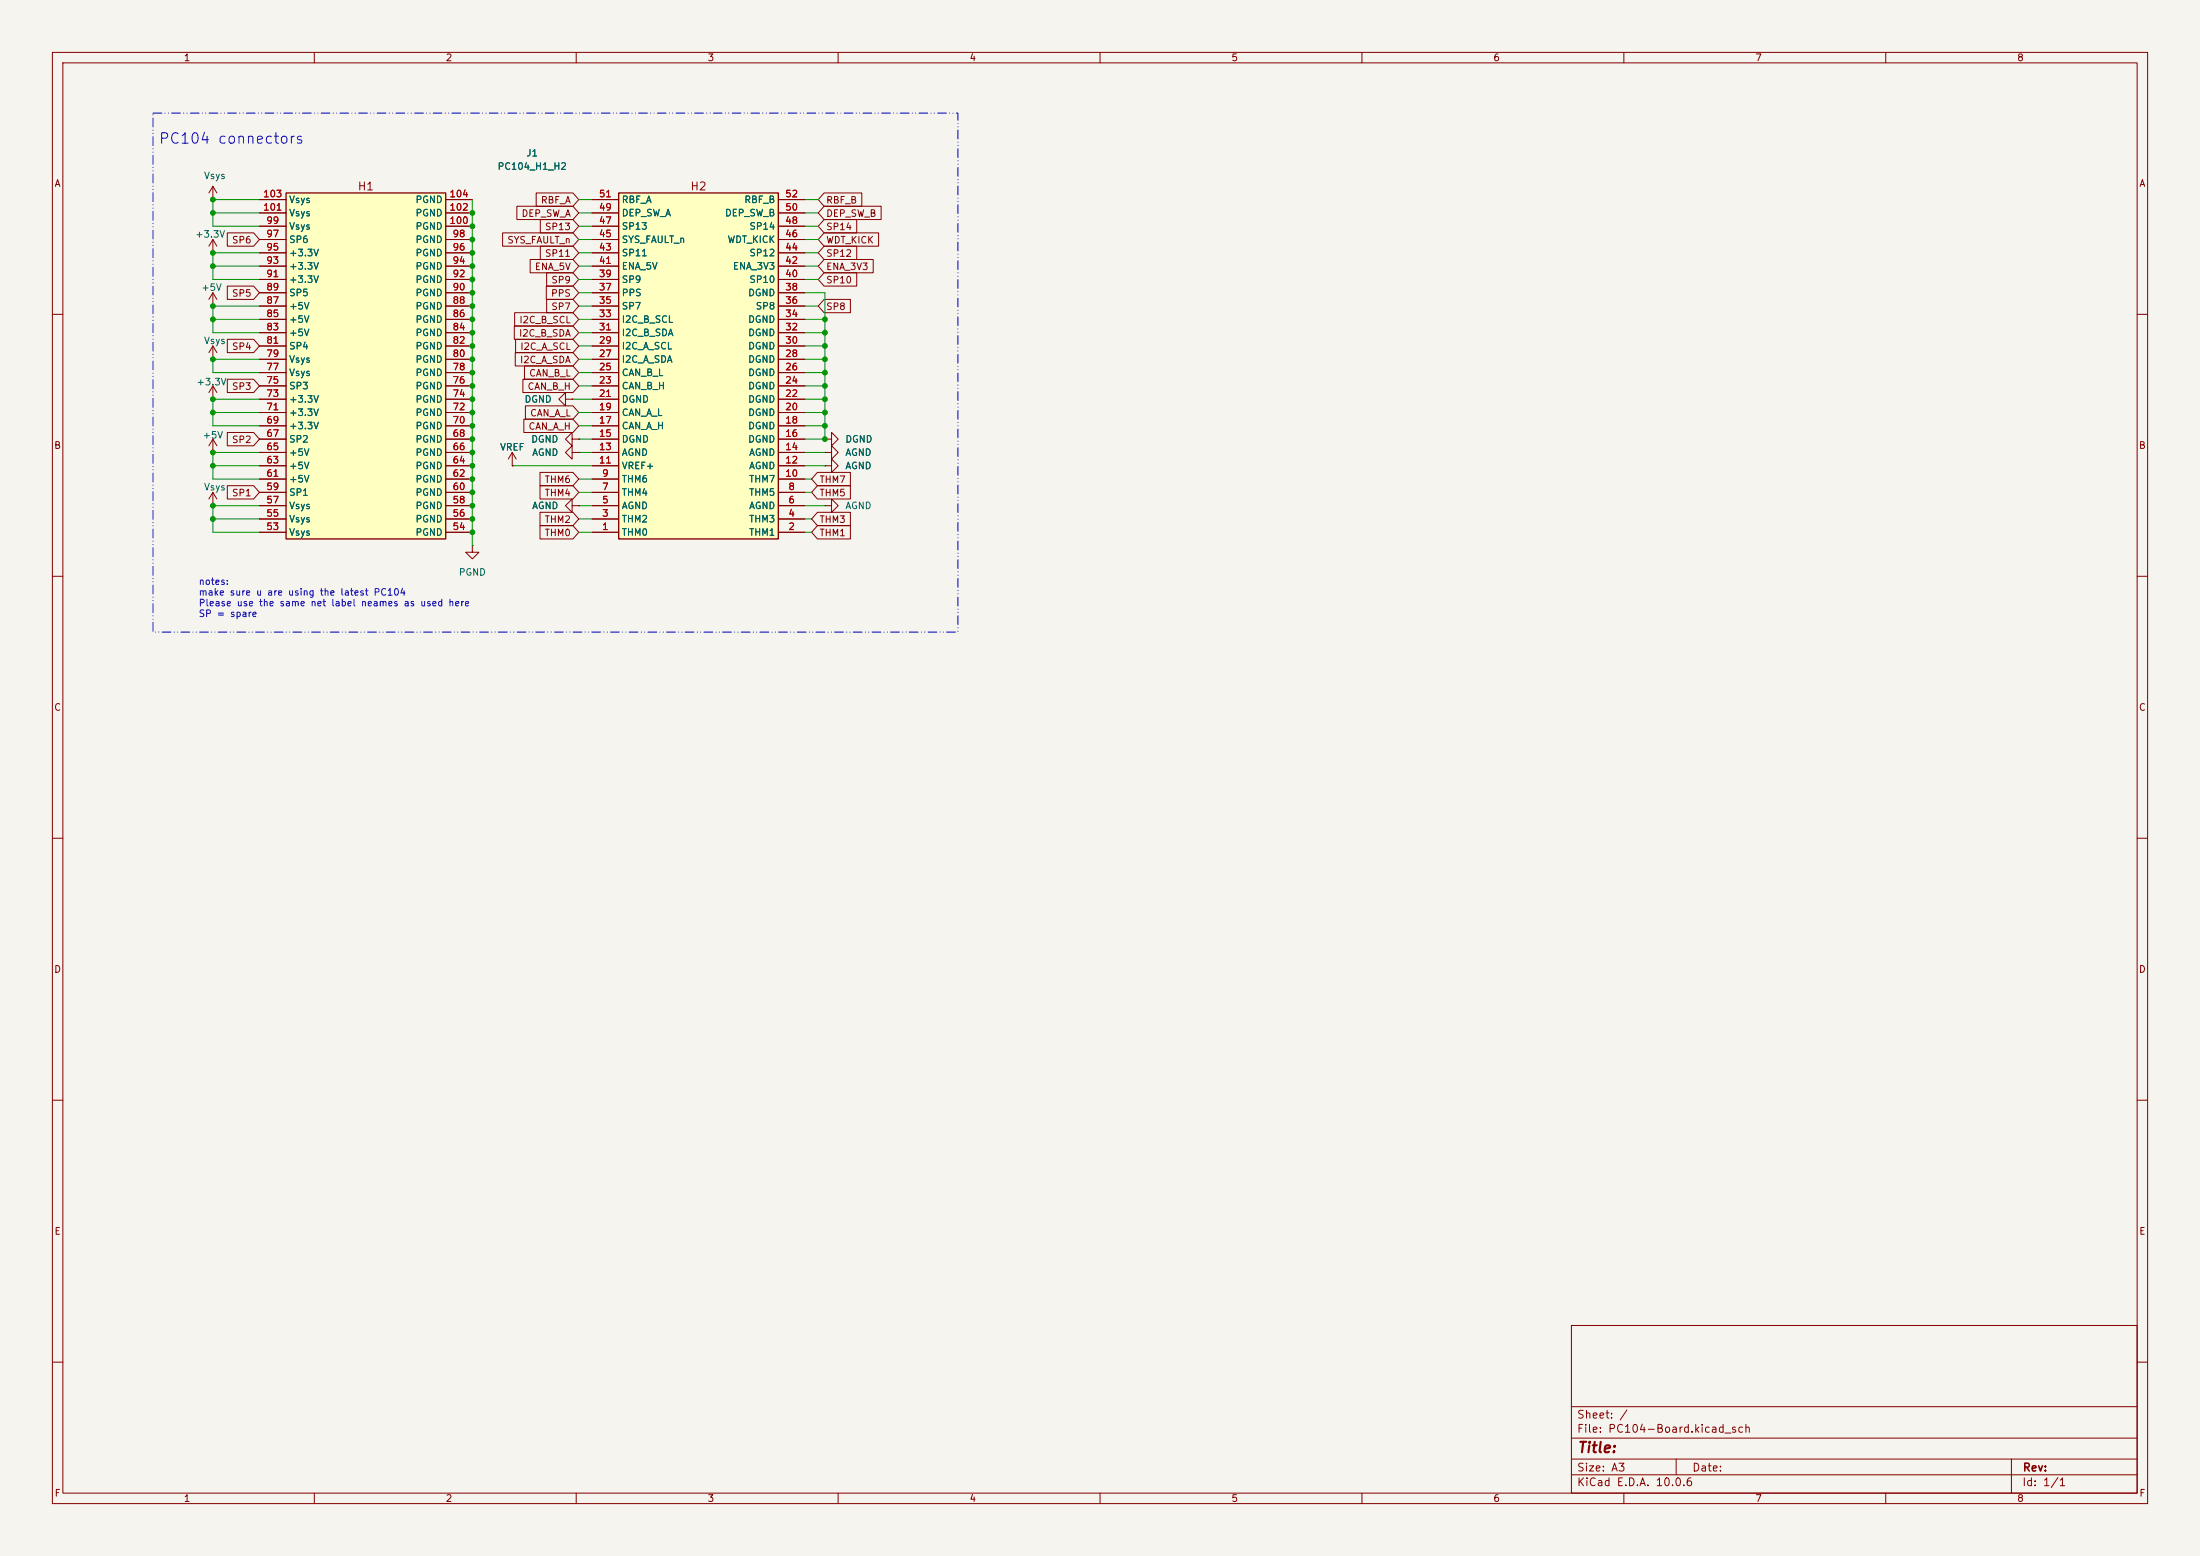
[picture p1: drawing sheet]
<svg xmlns="http://www.w3.org/2000/svg" width="420mm" height="297mm" viewBox="0 0 420 297" stroke-linecap="round" stroke-linejoin="round" font-family="sans-serif">
<path d="M0 0h420v297h-420z" fill="#f5f4ef" stroke="#f5f4ef" stroke-width=".19"/>
<g fill="none" stroke="#840000" stroke-width=".19">
<path d="M10 10h400v277h-400zM12 12h396v273h-396zM60 10v2M110 10v2M160 10v2M210 10v2M260 10v2M310 10v2M360 10v2M40.6 38.1h.1M40.6 35.6l-.7 1.2M40.6 35.6l.8 1.2"/>
<path d="M40.6 35.6v2.5M40.6 58.4h.1M40.6 45.7v2.6M40.6 55.9v2.5M40.6 45.7l-.7 1.3M40.6 45.7l.8 1.3M40.6 55.9l-.7 1.3M40.6 55.9l.8 1.3M10 60h2M40.6 68.6h.1M40.6 66v2.6M40.6 73.7v2.5"/>
<path d="M40.6 73.7l-.7 1.2M40.6 73.7l.8 1.2M40.6 66l-.7 1.3M40.6 66l.8 1.3M107.9 76.2v-1.3l-1.2 1.3 1.2 1.3v-1.3h1.3M109.2 76.2h.1M408 60h2M40.6 96.5h.1M40.6 86.4h.1M40.6 83.8v2.6M40.6 94v2.5M40.6 94l-.7 1.3"/>
<path d="M40.6 94l.8 1.3M40.6 83.8l-.7 1.3M40.6 83.8l.8 1.3M97.8 88.9h.1M97.8 86.4l-.8 1.2M97.8 86.4l.8 1.2M97.8 86.4v2.5M109.2 83.8v-1.2l-1.3 1.2 1.3 1.3v-1.3h1.3M109.2 96.5v-1.2l-1.3 1.2 1.3 1.3v-1.3h1.3M109.2 86.4v-1.3l-1.3 1.3 1.3 1.2v-1.2h1.3M110.5 83.8h.1M110.5 96.5h.1"/>
<path d="M110.5 86.4h.1M157.5 83.8h1.2v-1.2l1.3 1.2-1.3 1.3v-1.3M157.5 83.8h.1M157.5 86.4h1.2v-1.3l1.3 1.3-1.3 1.2v-1.2M157.5 86.4h.1M157.5 88.9h1.2v-1.3l1.3 1.3-1.3 1.3v-1.3M157.5 88.9h.1M157.5 96.5h1.2v-1.2l1.3 1.2-1.3 1.3v-1.3M157.5 96.5h.1M10 110h2M90.2 104.1v1.3h1.2l-1.2 1.3-1.3-1.3h1.3M90.2 104.1h.1"/>
<path d="M408 110h2M10 160h2M408 160h2M10 210h2M408 210h2M300 253h108v32h-108zM10 260h2M300 278.5h108M300 274.5h108M300 268.5h108M320 278.5v3M384 278.5v6.5"/>
<path d="M408 260h2M60 285v2M110 285v2M160 285v2M210 285v2M260 285v2M300 281.5h108M310 285v2M360 285v2"/>
</g>
<g fill="#ffffc2">
<path d="M54.6 36.8h30.5v66.1h-30.5z"/>
<path d="M118.1 36.8h30.5v66.1h-30.5z"/>
</g>
<path d="M54.6 36.8h30.5v66.1h-30.5zM118.1 36.8h30.5v66.1h-30.5z" fill="none" stroke="#840000" stroke-width=".25"/>
<g fill="none" stroke="#840000" stroke-width=".19">
<path d="M49.5 38.1h5.1M85.1 38.1h5.1M98.7 39.4h10.7l1.1 1.2-1.1 1.3h-10.7zM102.4 36.8h7l1.1 1.3-1.1 1.3h-7zM113 38.1h5.1M148.6 38.1h5.1M157.3 36.8h7.2v2.6h-7.2l-1.1-1.3zM157.3 39.4h10.9v2.5h-10.9l-1.1-1.3zM43.4 44.4h5l1.1 1.3-1.1 1.3h-5zM43.4 54.6h5l1.1 1.3-1.1 1.3h-5zM49.5 58.4h5.1M49.5 55.9h5.1"/>
<path d="M49.5 53.3h5.1M49.5 50.8h5.1M49.5 48.3h5.1M49.5 45.7h5.1M49.5 43.2h5.1M49.5 40.6h5.1M85.1 58.4h5.1M85.1 55.9h5.1M85.1 53.3h5.1M85.1 50.8h5.1M85.1 48.3h5.1M85.1 45.7h5.1"/>
<path d="M85.1 43.2h5.1M85.1 40.6h5.1M95.9 44.4h13.5l1.1 1.3-1.1 1.3h-13.5zM98.2 59.7h11.2l1.1 1.3-1.1 1.2h-11.2zM101.2 49.5h8.2l1.1 1.3-1.1 1.3h-8.2zM103.1 41.9h6.3l1.1 1.3-1.1 1.3h-6.3zM103.1 47h6.3l1.1 1.3-1.1 1.2h-6.3zM104.3 54.6h5.1l1.1 1.3-1.1 1.3h-5.1zM104.4 57.1h5l1.1 1.3-1.1 1.3h-5zM104.4 52.1h5l1.1 1.2-1.1 1.3h-5zM113 58.4h5.1M113 55.9h5.1"/>
<path d="M113 53.3h5.1M113 50.8h5.1M113 48.3h5.1M113 45.7h5.1M113 43.2h5.1M113 40.6h5.1M148.6 58.4h5.1M148.6 55.9h5.1M148.6 53.3h5.1M148.6 50.8h5.1M148.6 48.3h5.1M148.6 45.7h5.1"/>
<path d="M148.6 43.2h5.1M148.6 40.6h5.1M157.3 44.4h10.4v2.6h-10.4l-1.1-1.3zM157.3 49.5h9.4v2.6h-9.4l-1.1-1.3zM157.3 57.1h5v2.6h-5l-1.1-1.3zM157.3 52.1h6.3v2.5h-6.3l-1.1-1.3zM157.3 47h6.3v2.5h-6.3l-1.1-1.2zM157.3 41.9h6.3v2.6h-6.3l-1.1-1.3zM43.4 64.8h5l1.1 1.2-1.1 1.3h-5zM43.4 72.4h5l1.1 1.3-1.1 1.2h-5zM49.5 78.7h5.1M49.5 76.2h5.1"/>
<path d="M49.5 73.7h5.1M49.5 71.1h5.1M49.5 68.6h5.1M49.5 66h5.1M49.5 63.5h5.1M49.5 61h5.1M85.1 78.7h5.1M85.1 76.2h5.1M85.1 73.7h5.1M85.1 71.1h5.1M85.1 68.6h5.1M85.1 66h5.1"/>
<path d="M85.1 63.5h5.1M85.1 61h5.1M98.2 62.2h11.2l1.1 1.3-1.1 1.3h-11.2zM98.4 67.3h11l1.1 1.3-1.1 1.3h-11zM98.4 64.8h11l1.1 1.2-1.1 1.3h-11zM99.8 72.4h9.6l1.1 1.3-1.1 1.2h-9.6zM100.1 69.8h9.3l1.1 1.3-1.1 1.3h-9.3zM100.3 77.5h9.1l1.1 1.2-1.1 1.3h-9.1zM109.2 76.2h.1M113 78.7h5.1M113 76.2h5.1M113 73.7h5.1"/>
<path d="M113 71.1h5.1M113 68.6h5.1M113 66h5.1M113 63.5h5.1M113 61h5.1M148.6 78.7h5.1M148.6 76.2h5.1M148.6 73.7h5.1M148.6 71.1h5.1M148.6 68.6h5.1M148.6 66h5.1M148.6 63.5h5.1"/>
<path d="M148.6 61h5.1M43.4 82.5h5l1.1 1.3-1.1 1.3h-5zM43.4 92.7h5l1.1 1.3-1.1 1.3h-5zM49.5 99.1h5.1M49.5 96.5h5.1M49.5 94h5.1M49.5 91.4h5.1M49.5 88.9h5.1M49.5 86.4h5.1M49.5 83.8h5.1M49.5 81.3h5.1M85.1 99.1h5.1"/>
<path d="M85.1 96.5h5.1M85.1 94h5.1M85.1 91.4h5.1M85.1 88.9h5.1M85.1 86.4h5.1M85.1 83.8h5.1M85.1 81.3h5.1M97.8 88.9h.1M100 80h9.4l1.1 1.3-1.1 1.3h-9.4zM103.1 97.8h6.3l1.1 1.3-1.1 1.2h-6.3zM103.1 92.7h6.3l1.1 1.3-1.1 1.3h-6.3zM103.1 90.2h6.3l1.1 1.2-1.1 1.3h-6.3z"/>
<path d="M110.5 86.4h.1M110.5 96.5h.1M110.5 83.8h.1M113 99.1h5.1M113 96.5h5.1M113 94h5.1M113 91.4h5.1M113 88.9h5.1M113 86.4h5.1M113 83.8h5.1M113 81.3h5.1M148.6 99.1h5.1"/>
<path d="M148.6 96.5h5.1M148.6 94h5.1M148.6 91.4h5.1M148.6 88.9h5.1M148.6 86.4h5.1M148.6 83.8h5.1M148.6 81.3h5.1M156.1 90.2h6.2v2.5h-6.2l-1.2-1.3zM156.1 92.7h6.2v2.6h-6.2l-1.2-1.3zM156.1 97.8h6.2v2.5h-6.2l-1.2-1.2zM157.5 83.8h.1M157.5 86.4h.1"/>
<path d="M157.5 88.9h.1M49.5 101.6h5.1M85.1 101.6h5.1M103.1 100.3h6.3l1.1 1.3-1.1 1.3h-6.3zM113 101.6h5.1M148.6 101.6h5.1M156.1 100.3h6.2v2.6h-6.2l-1.2-1.3z"/>
</g>
<g fill="none" stroke="#009600" stroke-width=".19">
<path d="M49.5 38.1h-8.9v5.1h8.9M90.2 38.1v66M110.5 38.1h2.5M153.7 38.1h2.5M40.6 40.6h8.9M40.6 50.8h8.9M49.5 48.3h-8.9v5h8.9M49.5 58.4h-8.9v5.1h8.9M110.5 40.6h2.5M110.5 48.3h2.5M110.5 53.3h2.5M110.5 58.4h2.5"/>
<path d="M110.5 50.8h2.5M110.5 43.2h2.5M110.5 55.9h2.5M110.5 45.7h2.5M153.7 40.6h2.5M153.7 55.9h3.8v27.9h-3.8M153.7 48.3h2.5M153.7 53.3h2.5M153.7 58.4h2.5M153.7 50.8h2.5M153.7 43.2h2.5M153.7 45.7h2.5"/>
<path d="M40.6 61h8.9M40.6 78.7h8.9M49.5 68.6h-8.9v2.5h8.9M49.5 76.2h-8.9v5.1h8.9M109.2 76.2h3.8M110.5 71.1h2.5M110.5 63.5h2.5M110.5 68.6h2.5M110.5 61h2.5M110.5 78.7h2.5M110.5 73.7h2.5M110.5 66h2.5"/>
<path d="M153.7 71.1h3.8M153.7 63.5h3.8M153.7 68.6h3.8M153.7 76.2h3.8M153.7 61h3.8M153.7 78.7h3.8M153.7 73.7h3.8M153.7 66h3.8M40.6 88.9h8.9M40.6 99.1h8.9M49.5 86.4h-8.9v5h8.9M49.5 96.5h-8.9v5.1h8.9"/>
<path d="M97.8 88.9h15.2M110.5 96.5h2.5M110.5 94h2.5M110.5 91.4h2.5M110.5 83.8h2.5M110.5 81.3h2.5M110.5 86.4h2.5M110.5 99.1h2.5M153.7 96.5h3.8M153.7 94h1.2M153.7 91.4h1.2M153.7 88.9h3.8"/>
<path d="M153.7 81.3h3.8M153.7 86.4h3.8M153.7 99.1h1.2M110.5 101.6h2.5M153.7 101.6h1.2"/>
</g>
<path d="M29.2 21.6h153.7v99.1h-153.7z" fill="none" stroke="#0000c2" stroke-width=".19" stroke-dasharray="1.7 .6 0 .6 0 .6"/>
<g fill="#009600" stroke="#009600" stroke-width=".19">
<circle cx="40.6" cy="96.5" r=".46"/>
<circle cx="90.2" cy="86.4" r=".46"/>
<circle cx="40.6" cy="86.4" r=".46"/>
<circle cx="40.6" cy="99.1" r=".46"/>
<circle cx="90.2" cy="101.6" r=".46"/>
<circle cx="40.6" cy="88.9" r=".46"/>
<circle cx="90.2" cy="83.8" r=".46"/>
<circle cx="90.2" cy="73.7" r=".46"/>
<circle cx="90.2" cy="78.7" r=".46"/>
<circle cx="90.2" cy="76.2" r=".46"/>
<circle cx="90.2" cy="81.3" r=".46"/>
<circle cx="157.5" cy="83.8" r=".46"/>
<circle cx="157.5" cy="81.3" r=".46"/>
<circle cx="157.5" cy="78.7" r=".46"/>
<circle cx="157.5" cy="73.7" r=".46"/>
<circle cx="157.5" cy="76.2" r=".46"/>
<circle cx="90.2" cy="58.4" r=".46"/>
<circle cx="90.2" cy="53.3" r=".46"/>
<circle cx="90.2" cy="48.3" r=".46"/>
<circle cx="90.2" cy="68.6" r=".46"/>
<circle cx="90.2" cy="55.9" r=".46"/>
<circle cx="90.2" cy="63.5" r=".46"/>
<circle cx="90.2" cy="50.8" r=".46"/>
<circle cx="90.2" cy="61" r=".46"/>
<circle cx="157.5" cy="61" r=".46"/>
<circle cx="90.2" cy="71.1" r=".46"/>
<circle cx="157.5" cy="71.1" r=".46"/>
<circle cx="90.2" cy="66" r=".46"/>
<circle cx="157.5" cy="63.5" r=".46"/>
<circle cx="157.5" cy="68.6" r=".46"/>
<circle cx="157.5" cy="66" r=".46"/>
<circle cx="90.2" cy="96.5" r=".46"/>
<circle cx="90.2" cy="99.1" r=".46"/>
<circle cx="90.2" cy="94" r=".46"/>
<circle cx="90.2" cy="43.2" r=".46"/>
<circle cx="90.2" cy="45.7" r=".46"/>
<circle cx="90.2" cy="40.6" r=".46"/>
<circle cx="90.2" cy="88.9" r=".46"/>
<circle cx="90.2" cy="91.4" r=".46"/>
<circle cx="40.6" cy="38.1" r=".46"/>
<circle cx="40.6" cy="40.6" r=".46"/>
<circle cx="40.6" cy="76.2" r=".46"/>
<circle cx="40.6" cy="48.3" r=".46"/>
<circle cx="40.6" cy="58.4" r=".46"/>
<circle cx="40.6" cy="68.6" r=".46"/>
<circle cx="40.6" cy="61" r=".46"/>
<circle cx="40.6" cy="78.7" r=".46"/>
<circle cx="40.6" cy="50.8" r=".46"/>
</g>
<text font-size="2" fill="#0000c2" x="30.2" y="27.9">PC104 connectors</text>
<text font-size="2" fill="#840000" x="301" y="277.8">Title:</text>
<g font-size="1.5" fill="#840000">
<text x="68.2" y="36.7">H1</text>
<text x="131.7" y="36.7">H2</text>
<text x="300.9" y="273.8">File: PC104-Board.kicad_sch</text>
<text x="300.9" y="271.1">Sheet: /</text>
<text x="300.9" y="281.2">Size: A3</text>
<text x="322.9" y="281.2">Date:</text>
<text x="386" y="281.2">Rev:</text>
<text x="300.9" y="284">KiCad E.D.A. 10.0.6</text>
<text x="385.9" y="284">Id: 1/1</text>
</g>
<g font-size="1.3" fill="#840000">
<text x="35" y="12">1</text>
<text x="85" y="12">2</text>
<text x="135" y="12">3</text>
<text x="185" y="12">4</text>
<text x="235" y="12">5</text>
<text x="285" y="12">6</text>
<text x="335" y="12">7</text>
<text x="385" y="12">8</text>
<text x="10.3" y="36">A</text>
<text x="408.3" y="36">A</text>
<text x="99.5" y="41.7">DEP_SW_A</text>
<text x="103.1" y="39.2">RBF_A</text>
<text x="157.6" y="39.2">RBF_B</text>
<text x="157.6" y="41.7">DEP_SW_B</text>
<text x="44.2" y="46.8">SP6</text>
<text x="96.7" y="46.8">SYS_FAULT_n</text>
<text x="103.9" y="44.2">SP13</text>
<text x="157.6" y="46.8">WDT_KICK</text>
<text x="157.6" y="44.2">SP14</text>
<text x="102" y="51.9">ENA_5V</text>
<text x="103.9" y="49.3">SP11</text>
<text x="157.6" y="51.9">ENA_3V3</text>
<text x="157.6" y="49.3">SP12</text>
<text x="44.2" y="56.9">SP5</text>
<text x="105.1" y="56.9">PPS</text>
<text x="105.1" y="59.5">SP7</text>
<text x="105.1" y="54.4">SP9</text>
<text x="157.6" y="59.5">SP8</text>
<text x="157.6" y="54.4">SP10</text>
<text x="99" y="64.6">I2C_B_SDA</text>
<text x="99" y="62">I2C_B_SCL</text>
<text x="44.2" y="67.1">SP4</text>
<text x="99.2" y="69.6">I2C_A_SDA</text>
<text x="99.2" y="67.1">I2C_A_SCL</text>
<text x="44.2" y="74.7">SP3</text>
<text x="100.6" y="74.7">CAN_B_H</text>
<text x="100.9" y="72.2">CAN_B_L</text>
<text x="100.8" y="82.3">CAN_A_H</text>
<text x="101.1" y="79.8">CAN_A_L</text>
<text x="10.2" y="86">B</text>
<text x="44.2" y="84.9">SP2</text>
<text x="408.2" y="86">B</text>
<text x="44.2" y="95">SP1</text>
<text x="103.9" y="95">THM4</text>
<text x="103.9" y="92.5">THM6</text>
<text x="156.3" y="92.5">THM7</text>
<text x="156.3" y="95">THM5</text>
<text x="103.9" y="100.1">THM2</text>
<text x="156.3" y="100.1">THM3</text>
<text x="103.9" y="102.7">THM0</text>
<text x="156.3" y="102.7">THM1</text>
<text x="10.2" y="136">C</text>
<text x="408.2" y="136">C</text>
<text x="10.2" y="186">D</text>
<text x="408.2" y="186">D</text>
<text x="10.3" y="236">E</text>
<text x="408.3" y="236">E</text>
<text x="10.3" y="286">F</text>
<text x="35" y="287">1</text>
<text x="85" y="287">2</text>
<text x="135" y="287">3</text>
<text x="185" y="287">4</text>
<text x="235" y="287">5</text>
<text x="285" y="287">6</text>
<text x="335" y="287">7</text>
<text x="385" y="287">8</text>
<text x="408.3" y="286">F</text>
</g>
<g font-size="1.3" fill="#006464">
<text x="38.8" y="34.5">Vsys</text>
<text x="94.9" y="32.7">PC104_H1_H2</text>
<text x="100.4" y="30.2">J1</text>
<text x="55.1" y="41.6">Vsys</text>
<text x="55.1" y="39.1">Vsys</text>
<text x="79.2" y="41.6">PGND</text>
<text x="79.2" y="39.1">PGND</text>
<text x="118.6" y="41.6">DEP_SW_A</text>
<text x="118.6" y="39.1">RBF_A</text>
<text x="138.3" y="41.6">DEP_SW_B</text>
<text x="142" y="39.1">RBF_B</text>
<text x="37.2" y="45.7">+3.3V</text>
<text x="55.1" y="46.7">SP6</text>
<text x="55.1" y="44.1">Vsys</text>
<text x="79.2" y="46.7">PGND</text>
<text x="79.2" y="44.1">PGND</text>
<text x="118.6" y="46.7">SYS_FAULT_n</text>
<text x="118.6" y="44.1">SP13</text>
<text x="138.8" y="46.7">WDT_KICK</text>
<text x="143" y="44.1">SP14</text>
<text x="55.1" y="51.8">+3.3V</text>
<text x="55.1" y="49.2">+3.3V</text>
<text x="79.2" y="51.8">PGND</text>
<text x="79.2" y="49.2">PGND</text>
<text x="118.6" y="51.8">ENA_5V</text>
<text x="118.6" y="49.2">SP11</text>
<text x="139.8" y="51.8">ENA_3V3</text>
<text x="143" y="49.2">SP12</text>
<text x="38.3" y="55.8">+5V</text>
<text x="55.1" y="59.4">+5V</text>
<text x="55.1" y="56.8">SP5</text>
<text x="55.1" y="54.3">+3.3V</text>
<text x="79.2" y="59.4">PGND</text>
<text x="79.2" y="56.8">PGND</text>
<text x="79.2" y="54.3">PGND</text>
<text x="118.6" y="59.4">SP7</text>
<text x="118.6" y="56.8">PPS</text>
<text x="118.6" y="54.3">SP9</text>
<text x="142.7" y="56.8">DGND</text>
<text x="143" y="54.3">SP10</text>
<text x="144.2" y="59.4">SP8</text>
<text x="38.8" y="66">Vsys</text>
<text x="55.1" y="64.5">+5V</text>
<text x="55.1" y="61.9">+5V</text>
<text x="79.2" y="64.5">PGND</text>
<text x="79.2" y="61.9">PGND</text>
<text x="118.6" y="64.5">I2C_B_SDA</text>
<text x="118.6" y="61.9">I2C_B_SCL</text>
<text x="142.7" y="64.5">DGND</text>
<text x="142.7" y="61.9">DGND</text>
<text x="55.1" y="69.5">Vsys</text>
<text x="55.1" y="67">SP4</text>
<text x="79.2" y="69.5">PGND</text>
<text x="79.2" y="67">PGND</text>
<text x="118.6" y="69.5">I2C_A_SDA</text>
<text x="118.6" y="67">I2C_A_SCL</text>
<text x="142.7" y="69.5">DGND</text>
<text x="142.7" y="67">DGND</text>
<text x="37.4" y="73.9">+3.3V</text>
<text x="55.1" y="77.2">+3.3V</text>
<text x="55.1" y="74.6">SP3</text>
<text x="55.1" y="72.1">Vsys</text>
<text x="79.2" y="77.2">PGND</text>
<text x="79.2" y="74.6">PGND</text>
<text x="79.2" y="72.1">PGND</text>
<text x="100" y="77.2">DGND</text>
<text x="118.6" y="77.2">DGND</text>
<text x="118.6" y="74.6">CAN_B_H</text>
<text x="118.6" y="72.1">CAN_B_L</text>
<text x="142.7" y="77.2">DGND</text>
<text x="142.7" y="74.6">DGND</text>
<text x="142.7" y="72.1">DGND</text>
<text x="55.1" y="82.2">+3.3V</text>
<text x="55.1" y="79.7">+3.3V</text>
<text x="79.2" y="82.2">PGND</text>
<text x="79.2" y="79.7">PGND</text>
<text x="118.6" y="82.2">CAN_A_H</text>
<text x="118.6" y="79.7">CAN_A_L</text>
<text x="142.7" y="82.2">DGND</text>
<text x="142.7" y="79.7">DGND</text>
<text x="38.6" y="84">+5V</text>
<text x="55.1" y="89.9">+5V</text>
<text x="55.1" y="87.3">+5V</text>
<text x="55.1" y="84.8">SP2</text>
<text x="79.2" y="89.9">PGND</text>
<text x="79.2" y="87.3">PGND</text>
<text x="79.2" y="84.8">PGND</text>
<text x="95.4" y="86.3">VREF</text>
<text x="101.3" y="84.8">DGND</text>
<text x="101.5" y="87.3">AGND</text>
<text x="118.6" y="89.9">VREF+</text>
<text x="118.6" y="87.3">AGND</text>
<text x="118.6" y="84.8">DGND</text>
<text x="142.7" y="84.8">DGND</text>
<text x="142.9" y="89.9">AGND</text>
<text x="142.9" y="87.3">AGND</text>
<text x="161.3" y="84.8">DGND</text>
<text x="161.3" y="87.3">AGND</text>
<text x="161.3" y="89.9">AGND</text>
<text x="38.8" y="93.9">Vsys</text>
<text x="55.1" y="94.9">SP1</text>
<text x="55.1" y="92.4">+5V</text>
<text x="79.2" y="94.9">PGND</text>
<text x="79.2" y="92.4">PGND</text>
<text x="118.6" y="94.9">THM4</text>
<text x="118.6" y="92.4">THM6</text>
<text x="142.9" y="94.9">THM5</text>
<text x="142.9" y="92.4">THM7</text>
<text x="55.1" y="100">Vsys</text>
<text x="55.1" y="97.5">Vsys</text>
<text x="79.2" y="100">PGND</text>
<text x="79.2" y="97.5">PGND</text>
<text x="101.5" y="97.5">AGND</text>
<text x="118.6" y="100">THM2</text>
<text x="118.6" y="97.5">AGND</text>
<text x="142.9" y="97.5">AGND</text>
<text x="142.9" y="100">THM3</text>
<text x="161.3" y="97.5">AGND</text>
<text x="55.1" y="102.6">Vsys</text>
<text x="79.2" y="102.6">PGND</text>
<text x="118.6" y="102.6">THM0</text>
<text x="142.9" y="102.6">THM1</text>
<text x="87.5" y="110.2">PGND</text>
</g>
<g font-size="1.3" fill="#a90000">
<text x="50.1" y="40.5">101</text>
<text x="50.1" y="38">103</text>
<text x="85.7" y="40.5">102</text>
<text x="85.7" y="38">104</text>
<text x="114.2" y="40.5">49</text>
<text x="114.2" y="38">51</text>
<text x="149.8" y="40.5">50</text>
<text x="149.8" y="38">52</text>
<text x="50.7" y="45.6">97</text>
<text x="50.7" y="43">99</text>
<text x="85.7" y="43">100</text>
<text x="86.3" y="45.6">98</text>
<text x="114.2" y="45.6">45</text>
<text x="114.2" y="43">47</text>
<text x="149.8" y="45.6">46</text>
<text x="149.8" y="43">48</text>
<text x="50.7" y="53.2">91</text>
<text x="50.7" y="50.7">93</text>
<text x="50.7" y="48.1">95</text>
<text x="86.3" y="53.2">92</text>
<text x="86.3" y="50.7">94</text>
<text x="86.3" y="48.1">96</text>
<text x="114.2" y="53.2">39</text>
<text x="114.2" y="50.7">41</text>
<text x="114.2" y="48.1">43</text>
<text x="149.8" y="53.2">40</text>
<text x="149.8" y="50.7">42</text>
<text x="149.8" y="48.1">44</text>
<text x="50.7" y="58.3">87</text>
<text x="50.7" y="55.7">89</text>
<text x="86.3" y="58.3">88</text>
<text x="86.3" y="55.7">90</text>
<text x="114.2" y="58.3">35</text>
<text x="114.2" y="55.7">37</text>
<text x="149.8" y="58.3">36</text>
<text x="149.8" y="55.7">38</text>
<text x="50.7" y="65.9">81</text>
<text x="50.7" y="63.4">83</text>
<text x="50.7" y="60.8">85</text>
<text x="86.3" y="65.9">82</text>
<text x="86.3" y="63.4">84</text>
<text x="86.3" y="60.8">86</text>
<text x="114.2" y="65.9">29</text>
<text x="114.2" y="63.4">31</text>
<text x="114.2" y="60.8">33</text>
<text x="149.8" y="65.9">30</text>
<text x="149.8" y="63.4">32</text>
<text x="149.8" y="60.8">34</text>
<text x="50.7" y="71">77</text>
<text x="50.7" y="68.4">79</text>
<text x="86.3" y="71">78</text>
<text x="86.3" y="68.4">80</text>
<text x="114.2" y="71">25</text>
<text x="114.2" y="68.4">27</text>
<text x="149.8" y="71">26</text>
<text x="149.8" y="68.4">28</text>
<text x="50.7" y="76.1">73</text>
<text x="50.7" y="73.5">75</text>
<text x="86.3" y="76.1">74</text>
<text x="86.3" y="73.5">76</text>
<text x="114.2" y="76.1">21</text>
<text x="114.2" y="73.5">23</text>
<text x="149.8" y="76.1">22</text>
<text x="149.8" y="73.5">24</text>
<text x="50.7" y="83.7">67</text>
<text x="50.7" y="81.1">69</text>
<text x="50.7" y="78.6">71</text>
<text x="86.3" y="83.7">68</text>
<text x="86.3" y="81.1">70</text>
<text x="86.3" y="78.6">72</text>
<text x="114.2" y="83.7">15</text>
<text x="114.2" y="81.1">17</text>
<text x="114.2" y="78.6">19</text>
<text x="149.8" y="83.7">16</text>
<text x="149.8" y="81.1">18</text>
<text x="149.8" y="78.6">20</text>
<text x="50.7" y="88.8">63</text>
<text x="50.7" y="86.2">65</text>
<text x="86.3" y="88.8">64</text>
<text x="86.3" y="86.2">66</text>
<text x="114.2" y="88.8">11</text>
<text x="114.2" y="86.2">13</text>
<text x="149.8" y="88.8">12</text>
<text x="149.8" y="86.2">14</text>
<text x="50.7" y="93.8">59</text>
<text x="50.7" y="91.3">61</text>
<text x="86.3" y="93.8">60</text>
<text x="86.3" y="91.3">62</text>
<text x="114.8" y="93.8">7</text>
<text x="114.8" y="91.3">9</text>
<text x="149.8" y="91.3">10</text>
<text x="150.4" y="93.8">8</text>
<text x="50.7" y="101.5">53</text>
<text x="50.7" y="98.9">55</text>
<text x="50.7" y="96.4">57</text>
<text x="86.3" y="101.5">54</text>
<text x="86.3" y="98.9">56</text>
<text x="86.3" y="96.4">58</text>
<text x="114.8" y="101.5">1</text>
<text x="114.8" y="98.9">3</text>
<text x="114.8" y="96.4">5</text>
<text x="150.4" y="101.5">2</text>
<text x="150.4" y="98.9">4</text>
<text x="150.4" y="96.4">6</text>
</g>
<g font-size="1.3" fill="#0000c2">
<text x="37.8" y="111.9">notes:</text>
<text x="37.8" y="114">make sure u are using the latest PC104</text>
<text x="37.8" y="116">Please use the same net label neames as used here</text>
<text x="37.8" y="118.1">SP = spare</text>
</g>
</svg>
